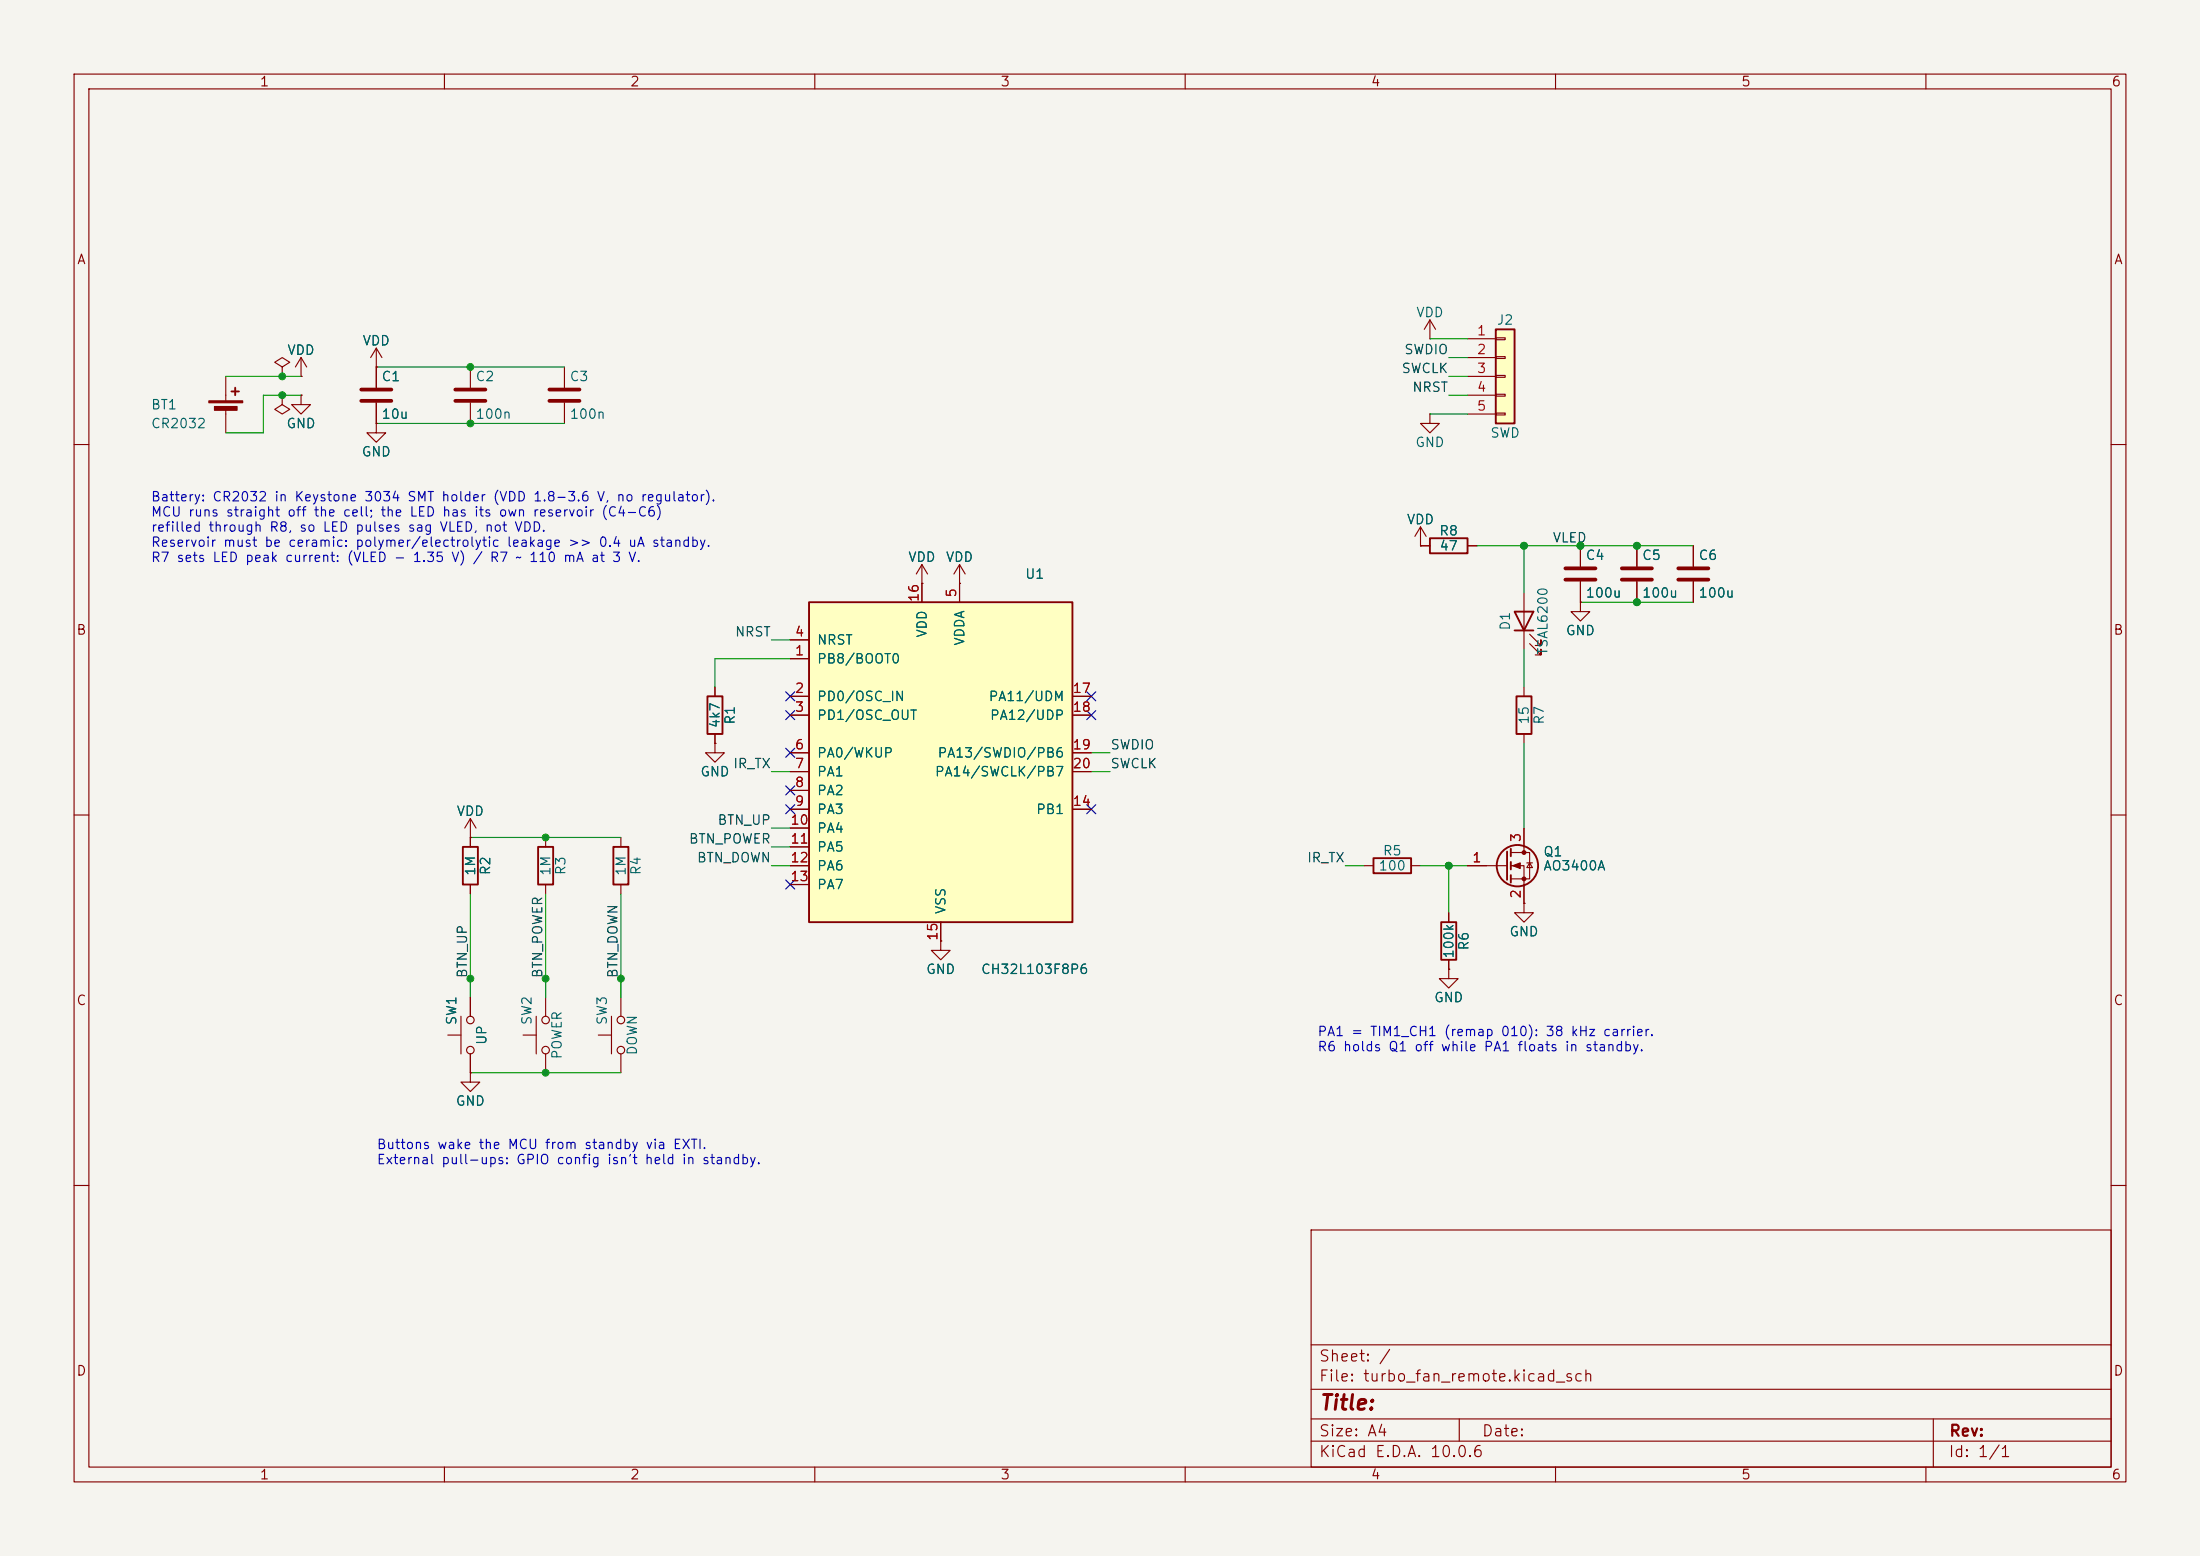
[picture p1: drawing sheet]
<svg xmlns="http://www.w3.org/2000/svg" width="297mm" height="210mm" viewBox="0 0 297 210" stroke-linecap="round" stroke-linejoin="round" font-family="sans-serif">
<path d="M0 0h297v210h-297z" fill="#f5f4ef" stroke="#f5f4ef" stroke-width=".14"/>
<g fill="none" stroke="#840000" stroke-width=".15">
<path d="M10 10h277v190h-277zM12 12h273v186h-273zM60 10v2M110 10v2M160 10v2M210 10v2M260 10v2M10 60h2M191.8 73.7h1.2M198.1 73.7h1.3M285 60h2M205.7 80v7.6"/>
<path d="M206.5 86.9l1.5 1.5v-.8v.8h-.7M206.5 85.6l1.5 1.5v-.7v.7h-.7M10 110h2M83.8 113v1.3M83.8 119.4v1.3M184.1 116.8h1.3M190.5 116.8h1.3M285 110h2M195.6 123.2v1.3M195.6 129.5v1.3M10 160h2M177 166h108v32h-108z"/>
<path d="M285 160h2M60 198v2M110 198v2M160 198v2M177 194.5h108M177 191.5h108M177 187.5h108M177 181.5h108M197 191.5v3M210 198v2M260 198v2M261 191.5v6.5"/>
</g>
<path d="M193 72.6h5.1v2.1h-5.1zM204.5 82.6h2.5l-1.3 2.5zM204.5 85.1h2.5M82.8 114.3h2v5.1h-2zM185.4 115.8h5.1v2.1h-5.1zM194.6 124.5h2v5h-2z" fill="none" stroke="#840000" stroke-width=".25"/>
<path d="M201.9 44.5h2.6v12.7h-2.6z" fill="#ffffc2"/>
<path d="M31.2 52.8h1.1M31.7 52.3v1M201.9 44.5h2.6v12.7h-2.6zM95.5 94h2v5.1h-2zM62.5 114.3h2v5.1h-2zM72.6 114.3h2.1v5.1h-2.1z" fill="none" stroke="#840000" stroke-width=".25"/>
<g fill="none" stroke="#840000" stroke-width=".15">
<path d="M30.5 50.8v3.3M30.5 55.1v3.3M38.1 53.3v1.3l1 .6-1 .7-1-.7 1-.6M38.1 53.3h.1M38.1 49.5l1-.6-1-.6-1 .6 1 .6v1.3M38.1 50.8h.1M40.6 53.3v1.3h1.3l-1.3 1.3-1.2-1.3h1.2M40.6 53.3h.1M40.6 50.8h.1M40.6 48.3l-.7 1.2M40.6 48.3l.8 1.2M40.6 48.3v2.5"/>
<path d="M50.8 57.2v1.2h1.3l-1.3 1.3-1.3-1.3h1.3M50.8 57.2h.1M50.8 49.5h.1M50.8 47l-.8 1.3M50.8 47l.8 1.3M50.8 47v5.3M50.8 54.4v2.8M76.2 49.5v2.8M76.2 54.4v2.8M193 55.9v1.3h1.3l-1.3 1.2-1.2-1.2h1.2M193 55.9h.1M193 45.7h.1"/>
<path d="M193 43.2l-.7 1.3M193 43.2l.8 1.3M193 43.2v2.5M198.1 45.7h3.8M198.1 48.3h3.8M198.1 50.8h3.8M198.1 53.3h3.8M198.1 55.9h3.8M201.9 45.6h1.3v.2h-1.3zM201.9 48.1h1.3v.3h-1.3zM201.9 50.7h1.3v.2h-1.3zM201.9 53.2h1.3v.3h-1.3z"/>
<path d="M201.9 55.8h1.3v.2h-1.3zM129.5 78.7h.1M129.5 76.2l-.7 1.3M129.5 76.2l.8 1.3M129.5 76.2v2.5M191.8 73.7h.1M191.8 71.1l-.8 1.3M191.8 71.1l.7 1.3M191.8 71.1v2.6M213.4 73.7v2.8M213.4 78.5v2.8M221 73.7v2.8"/>
<path d="M221 78.5v2.8M228.6 73.7v2.8M228.6 78.5v2.8M96.5 92.7v1.3M96.5 99.1v1.2M63.5 113h.1M63.5 110.5v3.8M63.5 119.4v1.3M63.5 110.5l-.8 1.3M63.5 110.5l.8 1.3M73.7 113v1.3M73.7 119.4v1.3"/>
<path d="M96.5 100.3v1.3h1.3l-1.3 1.3-1.3-1.3h1.3M96.5 100.3h.1M60.5 139.7h1.7M62.2 137.2v5M63.5 134.6v2.6M70.6 139.7h1.8M72.4 137.2v5M73.7 134.6v2.6M80.8 139.7h1.7M82.5 137.2v5M83.8 134.6v2.6M63.5 144.8v1.3h1.3l-1.3 1.2-1.3-1.2h1.3"/>
<path d="M63.5 144.8h.1M63.5 142.2v2.6M73.7 142.2v2.6M83.8 142.2v2.6"/>
<circle cx="63.5" cy="137.7" r=".51"/>
<circle cx="73.7" cy="137.7" r=".51"/>
<circle cx="83.8" cy="137.7" r=".51"/>
<circle cx="63.5" cy="141.7" r=".51"/>
<circle cx="73.7" cy="141.7" r=".51"/>
<circle cx="83.8" cy="141.7" r=".51"/>
</g>
<path d="M48.8 52.6h4M48.8 54.1h4M74.2 52.6h4M74.2 54.1h4M211.3 76.7h4.1M211.3 78.2h4.1M218.9 76.7h4.1M218.9 78.2h4.1M226.6 76.7h4M226.6 78.2h4" fill="none" stroke="#840000" stroke-width=".51"/>
<g fill="#840000" stroke="#840000" stroke-width=".15">
<path d="M28.2 54.1h4.6v.3h-4.6z"/>
<path d="M29 54.9h3v.5h-3z"/>
</g>
<path d="M109.2 81.3h35.6v43.2h-35.6z" fill="#ffffc2"/>
<g fill="none" stroke="#840000" stroke-width=".25">
<path d="M109.2 81.3h35.6v43.2h-35.6zM204.7 94h2.1v5.1h-2.1zM203.5 114.9v3.8M204 114.6v1M204 116.3v1M204 118.1v1"/>
<circle cx="204.9" cy="116.8" r="2.79"/>
</g>
<g fill="none" stroke="#840000" stroke-width=".15">
<path d="M38.1 50.8h.1M38.1 53.3h.1M40.6 50.8h.1M40.6 53.3h.1M50.8 49.5h.1M50.8 57.2h.1M50.8 49.5v2.8M50.8 54.4v2.8M63.5 49.5v2.8M63.5 54.4v2.8M124.5 78.7h.1M124.5 76.2v5.1"/>
<path d="M124.5 76.2l-.8 1.3M124.5 76.2l.7 1.3M129.5 78.7h.1M129.5 78.7v2.6M191.8 73.7h.1M191.8 73.7h1.2M198.1 73.7h1.3M213.4 73.7v2.8M213.4 78.5v2.8M221 73.7v2.8M221 78.5v2.8M228.6 73.7v2.8"/>
<path d="M228.6 78.5v2.8M96.5 92.7v1.3M96.5 99.1v1.2M106.7 88.9h2.5M106.7 94h2.5M106.7 96.5h2.5M106.7 86.4h2.5M144.8 94h2.5M144.8 96.5h2.5M205.7 92.7v1.3M205.7 99.1v1.2M213.4 81.3v1.3h1.2l-1.2 1.2-1.3-1.2h1.3"/>
<path d="M213.4 81.3h.1M63.5 113h.1M63.5 113v1.3M63.5 119.4v1.3M96.5 100.3h.1M106.7 101.6h2.5M106.7 104.1h2.5M106.7 106.7h2.5M106.7 109.2h2.5M106.7 111.8h2.5M106.7 114.3h2.5M106.7 116.8h2.5"/>
<path d="M106.7 119.4h2.5M144.8 101.6h2.5M144.8 104.1h2.5M144.8 109.2h2.5M198.1 116.8h5.4M204 115.1h2.5v3.5h-2.5M204 116.8h1.7v5.1M205.7 111.8v3.3M206.1 116.5h.8M206.5 116.5l.4 .6h-.8zM63.5 134.6v2.6M127 127v1.3h1.3l-1.3 1.2-1.3-1.2h1.3"/>
<path d="M127 127h.1M127 124.5v2.5M195.6 130.8v1.3h1.2l-1.2 1.3-1.3-1.3h1.3M195.6 130.8h.1M195.6 123.2v1.3M195.6 129.5v1.3M205.7 121.9v1.3h1.3l-1.3 1.3-1.2-1.3h1.2M205.7 121.9h.1M63.5 144.8h.1M63.5 142.2v2.6"/>
</g>
<path d="M61.5 52.6h4M61.5 54.1h4" fill="none" stroke="#840000" stroke-width=".51"/>
<g fill="#840000" stroke="#840000" stroke-width=".15">
<path d="M204.2 116.8l1-.3v.7z"/>
<circle cx="205.7" cy="115.1" r=".25"/>
<circle cx="205.7" cy="118.6" r=".25"/>
</g>
<g fill="none" stroke="#009600" stroke-width=".15">
<path d="M30.5 50.8h10.1M40.6 53.3h-5v5.1h-5.1M50.8 57.2h25.4M50.8 49.5h25.4M193 55.9h5.1M193 45.7h5.1M195.6 50.8h2.5M195.6 53.3h2.5M195.6 48.3h2.5M199.4 73.7h29.2M205.7 73.7v6.3M104.1 86.4h2.6"/>
<path d="M106.7 88.9h-10.2v3.8M205.7 87.6v5.1M213.4 81.3h15.2M63.5 113h20.3M104.1 116.8h2.6M104.1 104.1h2.6M104.1 114.3h2.6M104.1 111.8h2.6M147.3 104.1h2.6M147.3 101.6h2.6M181.6 116.8h2.5M191.8 116.8h6.3"/>
<path d="M195.6 116.8v6.4M205.7 100.3v11.5M63.5 120.7v13.9M73.7 120.7v13.9M83.8 120.7v13.9M63.5 144.8h20.3"/>
</g>
<g fill="none" stroke="#000084" stroke-width=".15">
<path d="M106.1 93.4l1.2 1.2M106.1 95.9l1.2 1.2M107.3 93.4l-1.2 1.2M107.3 95.9l-1.2 1.2M146.7 93.4l1.2 1.2M146.7 95.9l1.2 1.2M147.9 93.4l-1.2 1.2M147.9 95.9l-1.2 1.2M106.1 118.8l1.2 1.2M106.1 106.1l1.2 1.2M106.1 108.6l1.2 1.2M106.1 101l1.2 1.2"/>
<path d="M107.3 118.8l-1.2 1.2M107.3 106.1l-1.2 1.2M107.3 108.6l-1.2 1.2M107.3 101l-1.2 1.2M146.7 108.6l1.2 1.2M147.9 108.6l-1.2 1.2"/>
</g>
<g fill="#009600" stroke="#009600" stroke-width=".14">
<circle cx="83.8" cy="132.1" r=".46"/>
<circle cx="63.5" cy="132.1" r=".46"/>
<circle cx="73.7" cy="132.1" r=".46"/>
<circle cx="73.7" cy="144.8" r=".46"/>
<circle cx="195.6" cy="116.8" r=".46"/>
<circle cx="63.5" cy="57.2" r=".46"/>
<circle cx="73.7" cy="113" r=".46"/>
<circle cx="63.5" cy="49.5" r=".46"/>
<circle cx="38.1" cy="53.3" r=".46"/>
<circle cx="38.1" cy="50.8" r=".46"/>
<circle cx="221" cy="73.7" r=".46"/>
<circle cx="213.4" cy="73.7" r=".46"/>
<circle cx="205.7" cy="73.7" r=".46"/>
<circle cx="221" cy="81.3" r=".46"/>
</g>
<text font-size="2" fill="#840000" x="178" y="190.8">Title:</text>
<g font-size="1.5" fill="#840000">
<text x="178" y="184.1">Sheet: /</text>
<text x="178" y="186.8">File: turbo_fan_remote.kicad_sch</text>
<text x="178" y="197">KiCad E.D.A. 10.0.6</text>
<text x="178" y="194.2">Size: A4</text>
<text x="200" y="194.2">Date:</text>
<text x="263" y="197">Id: 1/1</text>
<text x="263" y="194.2">Rev:</text>
</g>
<g font-size="1.3" fill="#840000">
<text x="35" y="12">1</text>
<text x="85" y="12">2</text>
<text x="135" y="12">3</text>
<text x="185" y="12">4</text>
<text x="235" y="12">5</text>
<text x="285" y="12">6</text>
<text x="10.3" y="36">A</text>
<text x="285.3" y="36">A</text>
<text x="10.2" y="86">B</text>
<text x="285.2" y="86">B</text>
<text x="10.2" y="136">C</text>
<text x="285.2" y="136">C</text>
<text x="10.2" y="186">D</text>
<text x="285.2" y="186">D</text>
<text x="35" y="200">1</text>
<text x="85" y="200">2</text>
<text x="135" y="200">3</text>
<text x="185" y="200">4</text>
<text x="235" y="200">5</text>
<text x="285" y="200">6</text>
</g>
<g font-size="1.3" fill="#006464">
<text x="48.9" y="46.9">VDD</text>
<text x="191.1" y="43.1">VDD</text>
<text x="202" y="44.1">J2</text>
<text x="38.7" y="48.2">VDD</text>
<text x="51.4" y="51.8">C1</text>
<text x="64.1" y="51.8">C2</text>
<text x="76.8" y="51.8">C3</text>
<text x="20.3" y="55.6">BT1</text>
<text x="20.3" y="58.1">CR2032</text>
<text x="38.6" y="58.1">GND</text>
<text x="51.4" y="56.8">10u</text>
<text x="64.1" y="56.8">100n</text>
<text x="76.8" y="56.8">100n</text>
<text x="201.1" y="59.4">SWD</text>
<text x="48.7" y="61.9">GND</text>
<text x="191" y="60.7">GND</text>
<text x="189.8" y="71.1">VDD</text>
<text x="122.5" y="76.1">VDD</text>
<text x="127.6" y="76.1">VDD</text>
<text x="194.2" y="72.6">R8</text>
<text x="194.2" y="74.6">47</text>
<text x="214" y="75.9">C4</text>
<text x="221.6" y="75.9">C5</text>
<text x="229.2" y="75.9">C6</text>
<text x="138.3" y="78.4">U1</text>
<text x="214" y="81">100u</text>
<text x="221.6" y="81">100u</text>
<text x="229.2" y="81">100u</text>
<text x="110.2" y="89.9">PB8/BOOT0</text>
<text x="110.2" y="87.3">NRST</text>
<text x="125.4" y="86.2" transform="rotate(-90 125.4 86.2)">VDD</text>
<text x="130.5" y="87.2" transform="rotate(-90 130.5 87.2)">VDDA</text>
<text x="204.2" y="85.2" transform="rotate(-90 204.2 85.2)">D1</text>
<text x="209.2" y="88.5" transform="rotate(-90 209.2 88.5)">TSAL6200</text>
<text x="211.3" y="86.1">GND</text>
<text x="110.2" y="94.9">PD0/OSC_IN</text>
<text x="133.4" y="94.9">PA11/UDM</text>
<text x="97.5" y="98.4" transform="rotate(-90 97.5 98.4)">4k7</text>
<text x="99.5" y="97.9" transform="rotate(-90 99.5 97.9)">R1</text>
<text x="110.2" y="97.5">PD1/OSC_OUT</text>
<text x="133.6" y="97.5">PA12/UDP</text>
<text x="206.7" y="97.9" transform="rotate(-90 206.7 97.9)">15</text>
<text x="208.7" y="97.9" transform="rotate(-90 208.7 97.9)">R7</text>
<text x="94.5" y="105.1">GND</text>
<text x="110.2" y="102.6">PA0/WKUP</text>
<text x="110.2" y="105.1">PA1</text>
<text x="110.2" y="107.6">PA2</text>
<text x="126.1" y="105.1">PA14/SWCLK/PB7</text>
<text x="126.5" y="102.6">PA13/SWDIO/PB6</text>
<text x="61.6" y="110.4">VDD</text>
<text x="110.2" y="110.2">PA3</text>
<text x="110.2" y="112.7">PA4</text>
<text x="139.8" y="110.2">PB1</text>
<text x="64.5" y="118.3" transform="rotate(-90 64.5 118.3)">1M</text>
<text x="66.5" y="118.2" transform="rotate(-90 66.5 118.2)">R2</text>
<text x="74.6" y="118.3" transform="rotate(-90 74.6 118.3)">1M</text>
<text x="76.7" y="118.2" transform="rotate(-90 76.7 118.2)">R3</text>
<text x="84.8" y="118.3" transform="rotate(-90 84.8 118.3)">1M</text>
<text x="86.8" y="118.2" transform="rotate(-90 86.8 118.2)">R4</text>
<text x="110.2" y="115.3">PA5</text>
<text x="110.2" y="117.8">PA6</text>
<text x="186" y="117.8">100</text>
<text x="186.6" y="115.8">R5</text>
<text x="208.3" y="115.9">Q1</text>
<text x="208.3" y="117.8">AO3400A</text>
<text x="110.2" y="120.3">PA7</text>
<text x="128" y="123.5" transform="rotate(-90 128 123.5)">VSS</text>
<text x="124.9" y="131.8">GND</text>
<text x="132.3" y="131.8">CH32L103F8P6</text>
<text x="196.5" y="129.5" transform="rotate(-90 196.5 129.5)">100k</text>
<text x="198.6" y="128.4" transform="rotate(-90 198.6 128.4)">R6</text>
<text x="203.7" y="126.7">GND</text>
<text x="193.5" y="135.6">GND</text>
<text x="61.9" y="138.4" transform="rotate(-90 61.9 138.4)">SW1</text>
<text x="66" y="141.1" transform="rotate(-90 66 141.1)">UP</text>
<text x="72.1" y="138.4" transform="rotate(-90 72.1 138.4)">SW2</text>
<text x="76.1" y="143.1" transform="rotate(-90 76.1 143.1)">POWER</text>
<text x="82.2" y="138.4" transform="rotate(-90 82.2 138.4)">SW3</text>
<text x="86.3" y="142.5" transform="rotate(-90 86.3 142.5)">DOWN</text>
<text x="61.4" y="149.6">GND</text>
</g>
<g font-size="1.3" fill="#a90000">
<text x="199.3" y="45.6">1</text>
<text x="199.3" y="48.1">2</text>
<text x="199.3" y="50.7">3</text>
<text x="199.3" y="53.2">4</text>
<text x="199.3" y="55.7">5</text>
<text x="124.3" y="81.3" transform="rotate(-90 124.3 81.3)">16</text>
<text x="129.4" y="80.7" transform="rotate(-90 129.4 80.7)">5</text>
<text x="107.2" y="88.8">1</text>
<text x="107.2" y="86.2">4</text>
<text x="107.2" y="93.8">2</text>
<text x="144.7" y="93.8">17</text>
<text x="107.2" y="96.4">3</text>
<text x="107.2" y="101.5">6</text>
<text x="144.7" y="96.4">18</text>
<text x="144.7" y="101.5">19</text>
<text x="107.2" y="104">7</text>
<text x="107.2" y="106.5">8</text>
<text x="144.7" y="104">20</text>
<text x="106.6" y="111.6">10</text>
<text x="107.2" y="109.1">9</text>
<text x="144.7" y="109.1">14</text>
<text x="205.6" y="113.8" transform="rotate(-90 205.6 113.8)">3</text>
<text x="106.6" y="114.2">11</text>
<text x="106.6" y="116.7">12</text>
<text x="106.6" y="119.2">13</text>
<text x="198.7" y="116.7">1</text>
<text x="205.6" y="121.4" transform="rotate(-90 205.6 121.4)">2</text>
<text x="126.9" y="127.1" transform="rotate(-90 126.9 127.1)">15</text>
</g>
<g font-size="1.3" fill="#0f0f0f">
<text x="189.1" y="50.7">SWCLK</text>
<text x="189.5" y="48.1">SWDIO</text>
<text x="190.6" y="53.2">NRST</text>
<text x="209.5" y="73.5">VLED</text>
<text x="99.1" y="86.2">NRST</text>
<text x="149.8" y="101.5">SWDIO</text>
<text x="98.9" y="104">IR_TX</text>
<text x="149.8" y="104">SWCLK</text>
<text x="96.8" y="111.6">BTN_UP</text>
<text x="92.9" y="114.2">BTN_POWER</text>
<text x="94" y="116.7">BTN_DOWN</text>
<text x="176.4" y="116.7">IR_TX</text>
<text x="63.4" y="132.1" transform="rotate(-90 63.4 132.1)">BTN_UP</text>
<text x="73.5" y="132.1" transform="rotate(-90 73.5 132.1)">BTN_POWER</text>
<text x="83.7" y="132.1" transform="rotate(-90 83.7 132.1)">BTN_DOWN</text>
</g>
<g font-size="1.3" fill="#0000c2">
<text x="20.3" y="68">Battery: CR2032 in Keystone 3034 SMT holder (VDD 1.8-3.6 V, no regulator).</text>
<text x="20.3" y="70">MCU runs straight off the cell; the LED has its own reservoir (C4-C6)</text>
<text x="20.3" y="72.1">refilled through R8, so LED pulses sag VLED, not VDD.</text>
<text x="20.3" y="74.1">Reservoir must be ceramic: polymer/electrolytic leakage &gt;&gt; 0.4 uA standby.</text>
<text x="20.3" y="76.2">R7 sets LED peak current: (VLED - 1.35 V) / R7 ~ 110 mA at 3 V.</text>
<text x="177.8" y="140.2">PA1 = TIM1_CH1 (remap 010): 38 kHz carrier.</text>
<text x="177.8" y="142.2">R6 holds Q1 off while PA1 floats in standby.</text>
<text x="50.8" y="155.4">Buttons wake the MCU from standby via EXTI.</text>
<text x="50.8" y="157.5">External pull-ups: GPIO config isn't held in standby.</text>
</g>
</svg>
